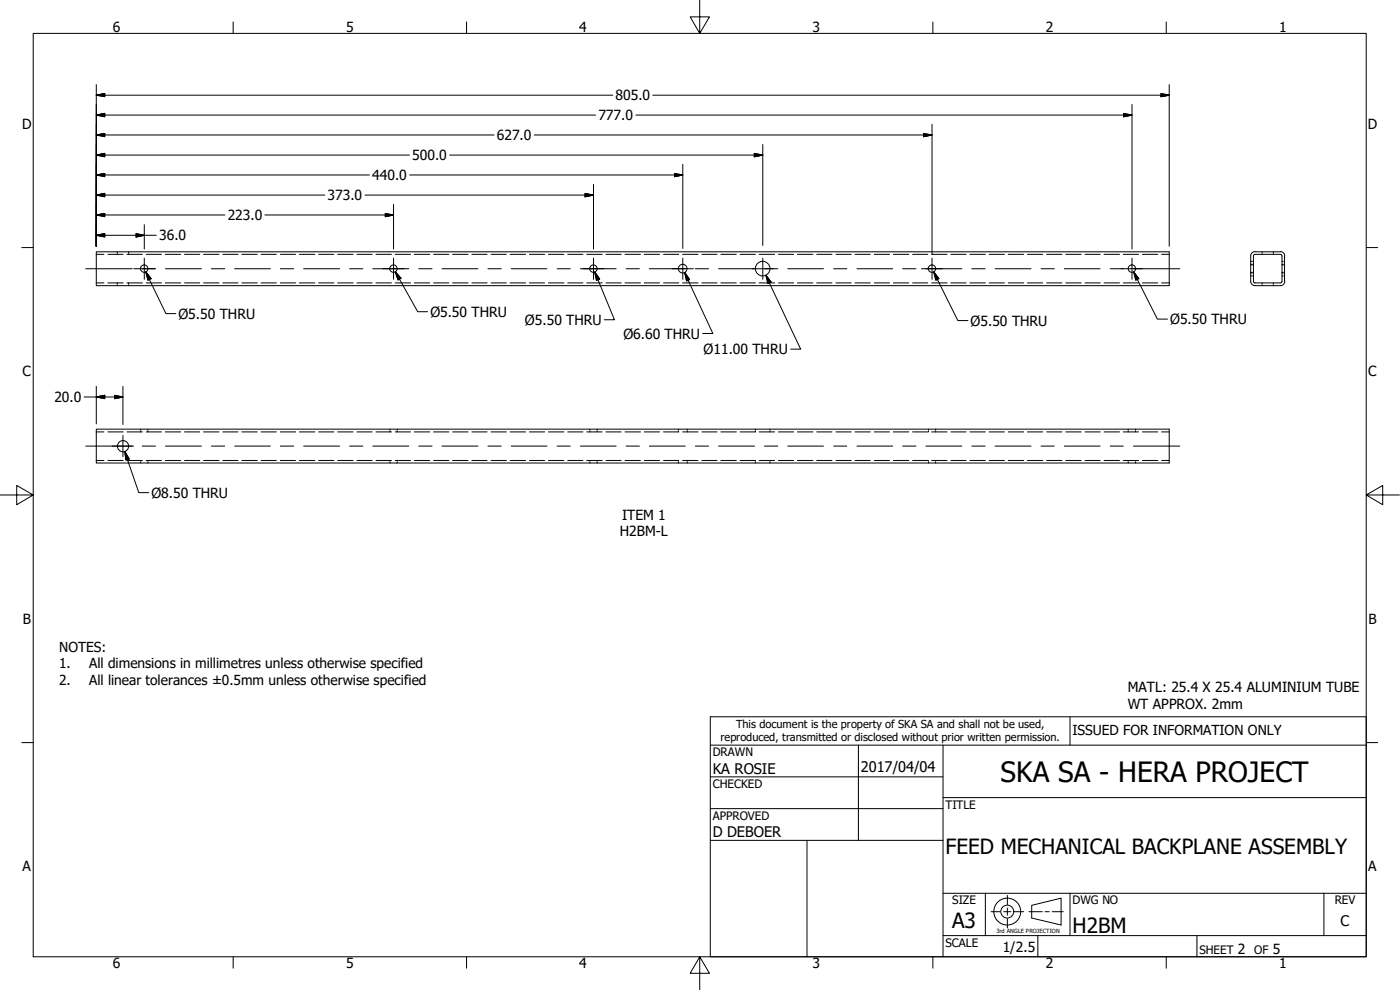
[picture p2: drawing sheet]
<svg xmlns="http://www.w3.org/2000/svg" width="420mm" height="297mm" viewBox="0 0 420 297" stroke-linecap="round" stroke-linejoin="round" font-family="sans-serif">
<!-- layer: Visible (ANSI) -->
<g fill="none" stroke="#000" stroke-width=".3">
<path d="M28.9 75.6h322v10.1h-322zM375.3 76.8v7.6a1.3 1.3 0 0 0 1.3 1.3h7.6M376.2 76.8v7.6l.2 .4 7.8 .1M376.6 75.6h7.6M376.7 75.5a1.3 1.3 0 0 0-1.4 1.3M384.2 76.3h-7.5l-.5 .5M384.3 76.3l.4 .5M384.3 75.5a1.3 1.3 0 0 1 1.3 1.3M384.7 76.8v7.6l-.4 .5M385.5 76.8v7.6M385.6 84.4a1.3 1.3 0 0 1-1.3 1.3M28.9 128.8h322v10.1h-322z"/>
<circle cx="43.3" cy="80.6" r="1.11"/>
<circle cx="118.1" cy="80.6" r="1.11"/>
<circle cx="178.1" cy="80.6" r="1.11"/>
<circle cx="204.9" cy="80.6" r="1.3"/>
<circle cx="228.9" cy="80.6" r="2.19"/>
<circle cx="279.7" cy="80.6" r="1.11"/>
<circle cx="339.7" cy="80.6" r="1.11"/>
<circle cx="36.9" cy="133.9" r="1.68"/>
</g>
<!-- layer: Hidden (ANSI) -->
<g fill="none" stroke="#000" stroke-width=".3">
<path d="M28.9 76.3h2.3M32.4 76.3h4.6M35.2 75.6v.2M35.2 76.1v.2M38.1 76.3h4.6M38.6 75.6v.2M38.6 76.1v.2M43.9 76.3h4.6M49.6 76.3h4.6M55.4 76.3h4.5M61.1 76.3h4.6M66.9 76.3h4.5"/>
<path d="M72.6 76.3h4.6M78.4 76.3h4.5M84.1 76.3h4.6M89.9 76.3h4.6M95.6 76.3h4.6M101.3 76.3h4.7M107.1 76.3h4.6M112.8 76.3h4.7M118.6 76.3h4.6M124.3 76.3h4.7M130.1 76.3h4.6M135.8 76.3h4.7"/>
<path d="M141.6 76.3h4.6M147.4 76.3h4.6M153.1 76.3h4.6M158.9 76.3h4.5M164.6 76.3h4.6M170.4 76.3h4.5M176.1 76.3h4.6M181.9 76.3h4.5M187.6 76.3h4.6M193.4 76.3h4.5M199.1 76.3h4.6M204.9 76.3h4.6"/>
<path d="M210.6 76.3h4.6M216.3 76.3h4.7M222.1 76.3h4.6M227.8 76.3h4.7M233.6 76.3h4.6M239.3 76.3h4.7M245.1 76.3h4.6M250.9 76.3h4.6M256.6 76.3h4.6M262.4 76.3h4.6M268.1 76.3h4.6M273.9 76.3h4.5"/>
<path d="M279.6 76.3h4.6M285.4 76.3h4.5M291.1 76.3h4.6M296.9 76.3h4.5M302.6 76.3h4.6M308.4 76.3h4.5M314.1 76.3h4.6M319.8 76.3h4.7M325.6 76.3h4.6M331.3 76.3h4.7M337.1 76.3h4.6M342.8 76.3h4.7"/>
<path d="M348.6 76.3h2.3M375.3 79.3h.4M375.3 79.5h.4M375.3 78.4h.4M375.9 79.3h.3M375.9 79.5h.3M375.9 78.4h.3M378.8 75.6v.2M378.8 76.1v.2M382.1 75.6v.2M382.1 76.1v.2M384.7 79.3h.3"/>
<path d="M384.7 79.5h.3M384.7 78.4h.3M385.3 79.3h.2M385.3 79.5h.2M385.3 78.4h.2M28.9 84.9h2.3M32.4 84.9h4.6M35.2 84.9v.2M35.2 85.4v.3M38.1 84.9h4.6M38.6 84.9v.2M38.6 85.4v.3"/>
<path d="M43.9 84.9h4.6M49.6 84.9h4.6M55.4 84.9h4.5M61.1 84.9h4.6M66.9 84.9h4.5M72.6 84.9h4.6M78.4 84.9h4.5M84.1 84.9h4.6M89.9 84.9h4.6M95.6 84.9h4.6M101.3 84.9h4.7M107.1 84.9h4.6"/>
<path d="M112.8 84.9h4.7M118.6 84.9h4.6M124.3 84.9h4.7M130.1 84.9h4.6M135.8 84.9h4.7M141.6 84.9h4.6M147.4 84.9h4.6M153.1 84.9h4.6M158.9 84.9h4.5M164.6 84.9h4.6M170.4 84.9h4.5M176.1 84.9h4.6"/>
<path d="M181.9 84.9h4.5M187.6 84.9h4.6M193.4 84.9h4.5M199.1 84.9h4.6M204.9 84.9h4.6M210.6 84.9h4.6M216.3 84.9h4.7M222.1 84.9h4.6M227.8 84.9h4.7M233.6 84.9h4.6M239.3 84.9h4.7M245.1 84.9h4.6"/>
<path d="M250.9 84.9h4.6M256.6 84.9h4.6M262.4 84.9h4.6M268.1 84.9h4.6M273.9 84.9h4.5M279.6 84.9h4.6M285.4 84.9h4.5M291.1 84.9h4.6M296.9 84.9h4.5M302.6 84.9h4.6M308.4 84.9h4.5M314.1 84.9h4.6"/>
<path d="M319.8 84.9h4.7M325.6 84.9h4.6M331.3 84.9h4.7M337.1 84.9h4.6M342.8 84.9h4.7M348.6 84.9h2.3M375.3 81.9h.4M375.3 81.7h.4M375.3 82.8h.4M375.9 81.9h.3M375.9 81.7h.3M375.9 82.8h.3"/>
<path d="M378.8 84.9v.2M378.8 85.4v.3M382.1 84.9v.2M382.1 85.4v.3M384.7 81.9h.3M384.7 81.7h.3M384.7 82.8h.3M385.3 81.9h.2M385.3 81.7h.2M385.3 82.8h.2M28.9 138.2h2.3M28.9 129.6h2.3"/>
<path d="M32.4 138.2h4.6M32.4 129.6h4.6M38.1 138.2h4.6M38.1 129.6h4.6M42.2 128.8v.3M42.2 129.3v.3M42.2 138.2v.2M42.2 138.7v.2M43.9 138.2h4.6M43.9 129.6h4.6M44.4 128.8v.3M44.4 129.3v.3"/>
<path d="M44.4 138.2v.2M44.4 138.7v.2M49.6 138.2h4.6M49.6 129.6h4.6M55.4 138.2h4.5M55.4 129.6h4.5M61.1 138.2h4.6M61.1 129.6h4.6M66.9 138.2h4.5M66.9 129.6h4.5M72.6 138.2h4.6M72.6 129.6h4.6"/>
<path d="M78.4 138.2h4.5M78.4 129.6h4.5M84.1 138.2h4.6M84.1 129.6h4.6M89.9 138.2h4.6M89.9 129.6h4.6M95.6 138.2h4.6M95.6 129.6h4.6M101.3 138.2h4.7M101.3 129.6h4.7M107.1 138.2h4.6M107.1 129.6h4.6"/>
<path d="M112.8 138.2h4.7M112.8 129.6h4.7M117 128.8v.3M117 129.3v.3M117 138.2v.2M117 138.7v.2M118.6 138.2h4.6M118.6 129.6h4.6M119.2 128.8v.3M119.2 129.3v.3M119.2 138.2v.2M119.2 138.7v.2"/>
<path d="M124.3 138.2h4.7M124.3 129.6h4.7M130.1 138.2h4.6M130.1 129.6h4.6M135.8 138.2h4.7M135.8 129.6h4.7M141.6 138.2h4.6M141.6 129.6h4.6M147.4 138.2h4.6M147.4 129.6h4.6M153.1 138.2h4.6M153.1 129.6h4.6"/>
<path d="M158.9 138.2h4.5M158.9 129.6h4.5M164.6 138.2h4.6M164.6 129.6h4.6M170.4 138.2h4.5M170.4 129.6h4.5M176.1 138.2h4.6M176.1 129.6h4.6M177 128.8v.3M177 129.3v.3M177 138.2v.2M177 138.7v.2"/>
<path d="M179.2 128.8v.3M179.2 129.3v.3M179.2 138.2v.2M179.2 138.7v.2M181.9 138.2h4.5M181.9 129.6h4.5M187.6 138.2h4.6M187.6 129.6h4.6M193.4 138.2h4.5M193.4 129.6h4.5M199.1 138.2h4.6M199.1 129.6h4.6"/>
<path d="M203.6 128.8v.3M203.6 129.3v.3M203.6 138.2v.2M203.6 138.7v.2M204.9 138.2h4.6M204.9 129.6h4.6M206.2 128.8v.3M206.2 129.3v.3M206.2 138.2v.2M206.2 138.7v.2M210.6 138.2h4.6M210.6 129.6h4.6"/>
<path d="M216.3 138.2h4.7M216.3 129.6h4.7M222.1 138.2h4.6v.2M226.7 129.3v.3h-4.6M226.7 128.8v.3M226.7 138.7v.2M227.8 138.2h4.7M227.8 129.6h4.7M231.1 128.8v.3M231.1 129.3v.3M231.1 138.2v.2M231.1 138.7v.2"/>
<path d="M233.6 138.2h4.6M233.6 129.6h4.6M239.3 138.2h4.7M239.3 129.6h4.7M245.1 138.2h4.6M245.1 129.6h4.6M250.9 138.2h4.6M250.9 129.6h4.6M256.6 138.2h4.6M256.6 129.6h4.6M262.4 138.2h4.6M262.4 129.6h4.6"/>
<path d="M268.1 138.2h4.6M268.1 129.6h4.6M273.9 138.2h4.5M273.9 129.6h4.5M278.6 128.8v.3M278.6 129.3v.3M278.6 138.2v.2M278.6 138.7v.2M279.6 138.2h4.6M279.6 129.6h4.6M280.8 128.8v.3M280.8 129.3v.3"/>
<path d="M280.8 138.2v.2M280.8 138.7v.2M285.4 138.2h4.5M285.4 129.6h4.5M291.1 138.2h4.6M291.1 129.6h4.6M296.9 138.2h4.5M296.9 129.6h4.5M302.6 138.2h4.6M302.6 129.6h4.6M308.4 138.2h4.5M308.4 129.6h4.5"/>
<path d="M314.1 138.2h4.6M314.1 129.6h4.6M319.8 138.2h4.7M319.8 129.6h4.7M325.6 138.2h4.6M325.6 129.6h4.6M331.3 138.2h4.7M331.3 129.6h4.7M337.1 138.2h4.6M337.1 129.6h4.6M338.6 128.8v.3M338.6 129.3v.3"/>
<path d="M338.6 138.2v.2M338.6 138.7v.2M340.8 128.8v.3M340.8 129.3v.3M340.8 138.2v.2M340.8 138.7v.2M342.8 138.2h4.7M342.8 129.6h4.7M348.6 138.2h2.3M348.6 129.6h2.3"/>
</g>
<!-- layer: Break Line (ANSI) -->
<g fill="none" stroke="#000" stroke-width=".3">
<path d="M10 10h400v277.1h-400zM70 6.6v3.4M140 6.6v3.4M210 0v10l-2.9-4.9h5.8l-2.9 4.9M280 6.6v3.4M350 6.6v3.4M6.5 74.3h3.5M410 74.3h3.4M0 148.5h10l-5-2.8v5.7l5-2.9M410 148.5l5 2.9v-5.7l-5 2.8h10M6.5 222.8h3.5M410 222.8h3.4"/>
<path d="M70 287.1v3.4M140 287.1v3.4M210 287.1l2.9 4.9h-5.8l2.9-4.9v9.9M280 287.1v3.4M350 287.1v3.4"/>
</g>
<!-- layer: Symbol (ANSI) -->
<g fill="none" stroke="#000" stroke-width=".3">
<path d="M213.2 215.1h196.8v72h-196.8zM321.1 215.1v8.5M213.2 233.1h69.8M213.2 223.6h196.8M257.6 223.6v28.5M283 239.3h127M283 223.6v63.5M213.2 242.6h69.8M213.2 252.1h69.8M242.2 252.1v35M283 268h127M295.7 268v12.7"/>
<path d="M321.1 268v12.7M397.3 268v12.7M283 280.7h127M311.5 280.7v6.4M359.2 280.7v6.4"/>
</g>
<!-- layer: Border (ANSI) -->
<g fill="none" stroke="#000" stroke-width=".3">
<path d="M297.4 273.5h2.8M301.2 273.5h2.2M302.3 268.7v2.7M302.3 272.5v2.1M302.3 275.6v2.8M304.4 273.5h2.8M308.8 273.5h4M309.6 271.6l8.9-2.1v8l-8.9-2.1zM313.6 273.5h1.3M315.8 273.5h3.3"/>
<circle cx="302.3" cy="273.5" r="4"/>
<circle cx="302.3" cy="273.5" r="1.94"/>
</g>
<!-- layer: Detail Boundary (ANSI) -->
<g fill="none" stroke="#000" stroke-width=".3">
<path d="M43.3 77.5v6.3M118.1 77.5v6.3M178.1 77.5v6.3M204.9 77.5v6.3M228.9 77.5v6.3M279.7 77.5v6.3M339.7 77.5v6.3M40.1 80.6h6.4M114.9 80.6h6.4M174.9 80.6h6.4M201.7 80.6h6.4M225.7 80.6h6.4"/>
<path d="M276.5 80.6h6.4M336.5 80.6h6.4M33.7 133.8h6.4M36.9 130.7v6.3"/>
</g>
<!-- layer: Sketch Geometry (ANSI) -->
<g fill="none" stroke="#000" stroke-width=".3">
<path d="M28.9 34.5l2.5-.5v1zM28.9 28.6l2.5-.5v.9zM28.9 25.4v48.5M28.9 34.5h149.9M28.9 28.6h155M190.8 34.5h148.9M195.9 28.6h155M279.7 37.3v39M337.2 34l2.5 .5-2.5 .5zM339.7 31.4v43.3M348.4 28.1l2.5 .5-2.5 .4zM350.9 25.4v48.5"/>
<path d="M28.9 58.5l2.5-.5v1zM28.9 52.5l2.5-.4v.9zM28.9 46.5l2.5-.5v1zM28.9 40.5l2.5-.4v.9zM28.9 58.5h68.6M28.9 52.5h82M28.9 46.5h94M28.9 40.5h119.4M109.5 58.5h68.6M122.9 52.5h82M134.9 46.5h94M160.3 40.5h119.4"/>
<path d="M175.6 58l2.5 .5-2.5 .5zM178.1 55.4v19.3M202.4 52.1l2.5 .4-2.5 .5zM204.9 49.3v25.2M226.4 46l2.5 .5-2.5 .5zM228.9 43.4v30.2M277.2 40.1l2.5 .4-2.5 .5zM28.9 70.6l2.5-.5v1zM28.9 64.5l2.5-.4v.9zM28.9 70.6h18M28.9 64.5h38.6M40.8 70.1l2.5 .5-2.5 .5z"/>
<path d="M43.3 67.4v7.3M79.5 64.5h38.6M115.6 64.1l2.5 .4-2.5 .5zM118.1 61.3v13.4M25.3 119.1h11.6M28.9 119.1l2.5-.5v1zM28.9 115.9v11.3M34.4 118.6l2.5 .5-2.5 .5zM36.9 115.9v11.5"/>
</g>
<g fill="#000" stroke="#000" stroke-width=".3">
<path d="M28.9 34.5l2.5-.5zM28.9 34.5l2.5-.5v1zM28.9 28.6l2.5-.5zM28.9 28.6l2.5-.5v.9zM337.2 35l2.5-.5zM337.2 34l2.5 .5-2.5 .5zM348.4 29l2.5-.4zM348.4 28.1l2.5 .5-2.5 .4zM28.9 58.5l2.5-.5zM28.9 58.5l2.5-.5v1zM28.9 52.5l2.5-.4zM28.9 52.5l2.5-.4v.9z"/>
<path d="M28.9 46.5l2.5-.5zM28.9 46.5l2.5-.5v1zM28.9 40.5l2.5-.4zM28.9 40.5l2.5-.4v.9zM175.6 59l2.5-.5zM175.6 58l2.5 .5-2.5 .5zM202.4 53l2.5-.5zM202.4 52.1l2.5 .4-2.5 .5zM226.4 47l2.5-.5zM226.4 46l2.5 .5-2.5 .5zM277.2 41l2.5-.5zM277.2 40.1l2.5 .4-2.5 .5z"/>
<path d="M28.9 70.6l2.5-.5zM28.9 70.6l2.5-.5v1zM28.9 64.5l2.5-.4zM28.9 64.5l2.5-.4v.9zM40.8 71.1l2.5-.5zM40.8 70.1l2.5 .5-2.5 .5zM115.6 65l2.5-.5zM115.6 64.1l2.5 .4-2.5 .5zM28.9 119.1l2.5-.5zM28.9 119.1l2.5-.5v1zM34.4 119.6l2.5-.5zM34.4 118.6l2.5 .5-2.5 .5z"/>
</g>
<!-- layer: Hatch (ANSI) -->
<g fill="none" stroke="#000" stroke-width=".3">
<path d="M43.8 81.6l1.5 2-.9 .5zM43.8 81.6l6 12.5h3M118.6 81.6l1.7 1.9-.9 .5zM118.6 81.6l6.7 11.9h3M178.5 81.6l1.5 2.1-1 .4zM178.5 81.6l5.9 14.3h-3M205.5 81.8l1.4 2.1-.8 .4zM205.5 81.8l8.4 18.3h-3M229.9 82.6l1.5 2-1 .5zM229.9 82.6l10.4 22.2h-3M280.2 81.6l1.5 2-.8 .5zM280.2 81.6l7.3 14.6h3"/>
<path d="M340.2 81.6l1.6 2-.9 .5zM340.2 81.6l7.1 14.1h3.1M37.5 135.5l1.2 2.2-.9 .3zM37.5 135.5l4.2 12.3h2.9"/>
</g>
<g fill="#000" stroke="#000" stroke-width=".3">
<path d="M43.8 81.6l1.5 2zM43.8 81.6l1.5 2-.9 .5zM118.6 81.6l1.7 1.9zM118.6 81.6l1.7 1.9-.9 .5zM178.5 81.6l1.5 2.1zM178.5 81.6l1.5 2.1-1 .4zM205.5 81.8l1.4 2.1zM205.5 81.8l1.4 2.1-.8 .4zM229.9 82.6l1.5 2zM229.9 82.6l1.5 2-1 .5zM280.2 81.6l1.5 2zM280.2 81.6l1.5 2-.8 .5z"/>
<path d="M340.2 81.6l1.6 2zM340.2 81.6l1.6 2-.9 .5zM37.5 135.5l1.2 2.2zM37.5 135.5l1.2 2.2-.9 .3z"/>
</g>
<!-- layer: Title (ANSI) -->
<g fill="none" stroke="#000" stroke-width=".3">
<path d="M25.7 80.6h14M42.7 80.6h4M49.7 80.6h10.8M63.4 80.6h4M70.4 80.6h10.8M84.1 80.6h4M91.1 80.6h10.8M104.9 80.6h4M111.9 80.6h10.8M125.7 80.6h4M132.7 80.6h10.7M146.4 80.6h4"/>
<path d="M153.4 80.6h10.7M167.2 80.6h3.9M174.2 80.6h10.7M187.9 80.6h4M194.9 80.6h10.8M208.7 80.6h4M215.6 80.6h10.8M229.4 80.6h4M236.4 80.6h10.7M250.2 80.6h3.9M257.2 80.6h10.7M270.9 80.6h4"/>
<path d="M277.9 80.6h10.8M291.7 80.6h4M298.6 80.6h10.8M312.4 80.6h4M319.4 80.6h10.7M333.2 80.6h3.9M340.2 80.6h13.9M25.7 133.8h14M42.7 133.8h4M49.7 133.8h10.8M63.4 133.8h4M70.4 133.8h10.8"/>
<path d="M84.1 133.8h4M91.1 133.8h10.8M104.9 133.8h4M111.9 133.8h10.8M125.7 133.8h4M132.7 133.8h10.7M146.4 133.8h4M153.4 133.8h10.7M167.2 133.8h3.9M174.2 133.8h10.7M187.9 133.8h4M194.9 133.8h10.8"/>
<path d="M208.7 133.8h4M215.6 133.8h10.8M229.4 133.8h4M236.4 133.8h10.7M250.2 133.8h3.9M257.2 133.8h10.7M270.9 133.8h4M277.9 133.8h10.8M291.7 133.8h4M298.6 133.8h10.8M312.4 133.8h4M319.4 133.8h10.7"/>
<path d="M333.2 133.8h3.9M340.2 133.8h13.9"/>
</g>
<text font-size="8.4" x="300.3" y="234.5">SKA SA - HERA PROJECT</text>
<g font-size="6.3">
<text x="283.8" y="256.1">FEED MECHANICAL BACKPLANE ASSEMBLY</text>
<text x="285.8" y="278.6">A3</text>
<text x="321.9" y="280">H2BM</text>
</g>
<g font-size="4.4">
<text x="213.9" y="232.2">KA ROSIE</text>
<text x="258.4" y="231.6">2017/04/04</text>
<text x="213.9" y="251.3">D DEBOER</text>
<text x="402.3" y="277.9">C</text>
</g>
<g font-size="4.2">
<text x="33.8" y="9.6">6</text>
<text x="103.9" y="9.6">5</text>
<text x="173.9" y="9.6">4</text>
<text x="243.8" y="9.6">3</text>
<text x="313.9" y="9.6">2</text>
<text x="383.9" y="9.6">1</text>
<text x="184.7" y="30.1">805.0</text>
<text x="6.7" y="38.7">D</text>
<text x="179.6" y="36.1">777.0</text>
<text x="410.5" y="38.7">D</text>
<text x="149.1" y="42">627.0</text>
<text x="123.7" y="48.1">500.0</text>
<text x="111.7" y="54">440.0</text>
<text x="98.3" y="60.1">373.0</text>
<text x="68.3" y="66">223.0</text>
<text x="47.8" y="72.1">36.0</text>
<text x="53.5" y="95.6">Ø5.50 THRU</text>
<text x="129.2" y="95">Ø5.50 THRU</text>
<text x="157.5" y="97.5">Ø5.50 THRU</text>
<text x="187.1" y="101.6">Ø6.60 THRU</text>
<text x="291.3" y="97.7">Ø5.50 THRU</text>
<text x="351.2" y="97.3">Ø5.50 THRU</text>
<text x="211.1" y="106.3">Ø11.00 THRU</text>
<text x="6.8" y="113">C</text>
<text x="410.7" y="113">C</text>
<text x="16.3" y="120.6">20.0</text>
<text x="45.5" y="149.3">Ø8.50 THRU</text>
<text x="186.7" y="155.9">ITEM 1</text>
<text x="186.1" y="161">H2BM-L</text>
<text x="6.9" y="187.2">B</text>
<text x="410.7" y="187.2">B</text>
<text x="338.5" y="207.8">MATL: 25.4 X 25.4 ALUMINIUM TUBE</text>
<text x="338.5" y="212.8">WT APPROX. 2mm</text>
<text x="6.8" y="261.4">A</text>
<text x="410.7" y="261.4">A</text>
<text x="300.9" y="285.6">1/2.5</text>
<text x="371.5" y="286.2">2</text>
<text x="382" y="286.2">5</text>
<text x="33.8" y="290.5">6</text>
<text x="103.9" y="290.5">5</text>
<text x="173.9" y="290.5">4</text>
<text x="243.8" y="290.5">3</text>
<text x="313.9" y="290.5">2</text>
<text x="383.9" y="290.5">1</text>
</g>
<g font-size="4.1">
<text x="17.8" y="195.5">NOTES:</text>
<text x="17.8" y="200.5">1.</text>
<text x="26.8" y="200.5">All dimensions in millimetres unless otherwise specified</text>
<text x="17.8" y="205.4">2.</text>
<text x="26.8" y="205.4">All linear tolerances ±0.5mm unless otherwise specified</text>
<text x="321.9" y="220.5">ISSUED FOR INFORMATION ONLY</text>
</g>
<g font-size="3.5">
<text x="213.9" y="226.9">DRAWN</text>
<text x="213.9" y="236.4">CHECKED</text>
<text x="213.9" y="245.9">APPROVED</text>
<text x="283.8" y="242.6">TITLE</text>
<text x="285.8" y="271.3">SIZE</text>
<text x="321.9" y="271.3">DWG NO</text>
<text x="400.6" y="271.3">REV</text>
<text x="283.8" y="284">SCALE</text>
<text x="360" y="286.2">SHEET</text>
<text x="376.4" y="286.2">OF</text>
</g>
<g font-size="3.3">
<text x="220.9" y="218.4">This document is the property of SKA SA and shall not be used,</text>
<text x="216.3" y="222.4">reproduced, transmitted or disclosed without prior written permission.</text>
</g>
<text font-size="1.7" x="299" y="280">3rd ANGLE PROJECTION</text>
</svg>
